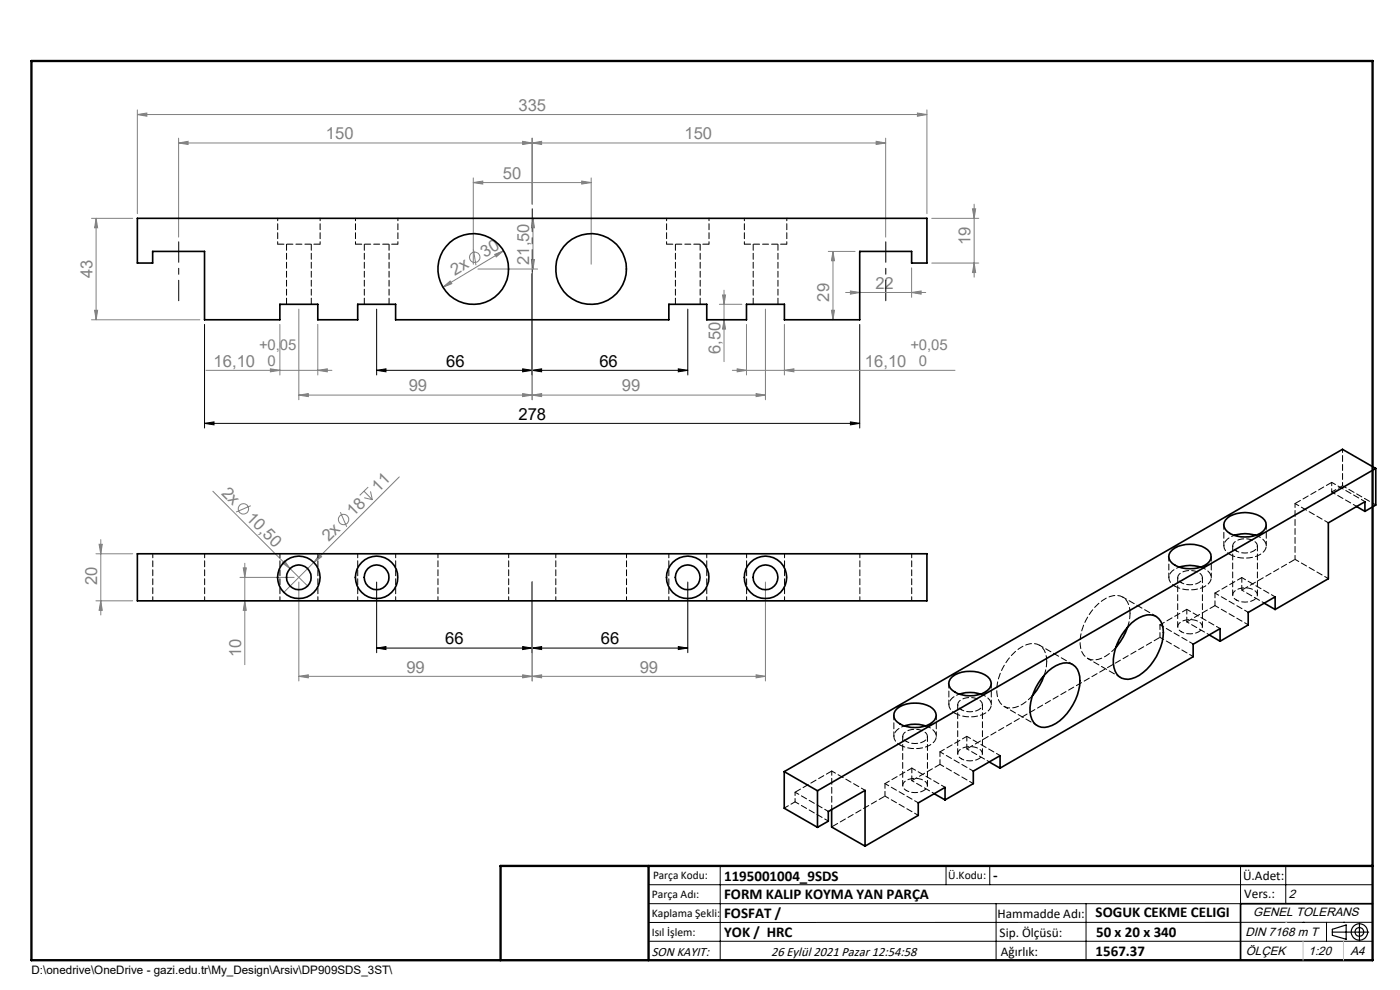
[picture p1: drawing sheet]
<svg xmlns="http://www.w3.org/2000/svg" width="297mm" height="210mm" viewBox="0 0 297 210" stroke-linecap="round" stroke-linejoin="round" font-family="sans-serif">
<g fill="none" stroke="#808080" stroke-width=".21">
<path d="M29.1 24.3l2.1-.3v.7zM29.1 23.3v22M29.1 24.3h167.5M37.9 30.3l2-.3v.6zM37.9 29.3v21M37.9 30.3h150M100.4 38.7l2-.3v.6zM100.4 37.7v18.3M100.4 38.7h25M110.9 30l2 .3-2 .3zM112.9 30.3l2-.3v.6zM112.9 29.3v14"/>
<path d="M123.4 38.4l2 .3-2 .3zM125.4 37.7v18.3M185.9 30l2 .3-2 .3zM187.9 29.3v21M194.6 24l2 .3-2 .4zM196.6 23.3v22M19.4 46.3h8.8M20.4 46.3v21.5M20.4 46.3l.3 2h-.6zM100.4 52.9l.6 3.4M101.4 57.1h12.7M105 54l1.8-.8-1.5 1.3z"/>
<path d="M106.8 53.2l-12.8 7.7M112.7 55.1h.7l-.3 2zM112.9 58.1v26.7M113.1 46.3v10.8M113.1 46.3l.3 2h-.7zM175.7 53.3h5.7M176.7 53.3l.3 2h-.6zM176.7 53.3v14.5M193.4 56.8v6.3M197.7 46.3h9.9M197.7 55.8h9.9M206.3 44.3h.7l-.3 2z"/>
<path d="M206.7 55.8l.3 2h-.7zM206.7 43.3v15.5M19.4 67.8h23M20.1 65.8h.6l-.3 2zM43.7 78.6h26.7M57.4 78.2l2 .4-2 .3zM59.4 68.8v10.7M63.4 65.6v19.2M67.4 78.6l2-.4v.7zM67.4 68.8v10.7M94 60.9l1.5-1.3 .3 .6zM152.6 64.5h4.8"/>
<path d="M153.3 62.6h.6l-.3 1.9zM153.6 67.8l.3 2h-.6zM153.6 61.6v15.1M155.4 78.6h47.2M156.4 78.2l2 .4-2 .3zM158.4 68.8v10.7M162.4 65.6v19.2M166.4 78.6l2-.4v.7zM166.4 68.8v10.7M176.4 65.8h.6l-.3 2zM179.4 62h17M180.4 61.7l2 .3-2 .4z"/>
<path d="M193.4 62l2-.3v.7zM63.4 83.8l2-.3v.6zM63.4 83.8h99M110.9 83.5l2 .3-2 .3zM112.9 83.8l2-.3v.6zM160.4 83.5l2 .3-2 .3zM20.4 117.5h7.8M21 115.5h.7l-.3 2zM21.4 114.5v15.9M45.2 104.2l16.3 16.4M51.9 119.5v21.5M53.2 107.3l-3.1 1.3"/>
<path d="M60.4 118.9l1.1 1.7-1.6-1.2zM67.8 117.6l.4 .5-1.6 1.2zM72.2 108.6l1.4 3.2M77.2 104.2l1.8 1.8M77.3 105.6l1.7 .4M78.1 103.3l-1.8 1.8M78.6 104.2l.4 1.8M84.7 101.2l-24.5 24.5M20.4 127.5h7.8M21.4 127.5l.3 2h-.7zM50.9 122.5h11.5M51.6 120.5h.6l-.3 2z"/>
<path d="M51.9 127.5l.3 2h-.6zM61.5 120.6l3.8 3.7M63.4 123.5v21M112.9 123.5v21M162.4 123.5v21M63.4 143.5l2-.4v.7zM63.4 143.5h99M110.9 143.1l2 .4-2 .3zM112.9 143.5l2-.4v.7zM160.4 143.1l2 .4-2 .3z"/>
<circle cx="100.7" cy="54.6" r="1.1"/>
<circle cx="51.6" cy="107.9" r="1.1"/>
<circle cx="72.9" cy="110.2" r="1.11"/>
</g>
<g fill="none" stroke="#000" stroke-width=".25">
<path d="M282.6 197.7h7.8M282.6 197.1l3-.9v3l-3-.8zM288.4 195.8v3.8M106.2 203.7h185"/>
<circle cx="288.4" cy="197.7" r="1.74"/>
<circle cx="288.4" cy="197.7" r=".93"/>
</g>
<g fill="none" stroke="#000" stroke-width=".21">
<path d="M112.9 58.1v21.4M43.4 68.8v22M79.9 78.6l2-.4v.7zM79.9 65.6v13.9M79.9 78.6h66M110.9 78.2l2 .4-2 .3zM112.9 78.6l2-.4v.7zM143.9 78.2l2 .4-2 .3zM145.9 65.6v13.9M182.4 68.8v22M43.4 89.8l2-.3v.6zM43.4 89.8h139"/>
<path d="M180.4 89.5l2 .3-2 .3zM79.9 137.5l2-.3v.6zM79.9 137.5h66M79.9 123.5v15M110.9 137.2l2 .3-2 .3zM112.9 123.5v15M112.9 137.5l2-.3v.6zM143.9 137.2l2 .3-2 .3zM145.9 123.5v15M137.6 187.7h153.6M137.6 191.7h153.6M137.6 199.7h153.6"/>
<path d="M152.8 183.7v20M200.7 183.7v4M210 183.7v4M211.3 191.7v12M230.4 191.7v12M263.2 183.7v20M272.8 183.7v8M276.4 195.6h.1M281.4 195.6v4.1M285 195.6h.1M291.2 195.6l-153.6 .1"/>
</g>
<path d="M187.9 51.3v12.5M37.9 63.8v-12.5" fill="none" stroke="#000" stroke-width=".21" stroke-dasharray="15.2 1.3 1.3 1.3" stroke-dashoffset="10.9"/>
<path d="M112.9 57.8v-13.5" fill="none" stroke="#000" stroke-width=".21" stroke-dasharray="15.2 1.3 1.3 1.3" stroke-dashoffset="10.4"/>
<path d="M291.2 191.7h-28v12" fill="none" stroke="#000" stroke-width=".35"/>
<path d="M6.7 12.9h284.5v190.8h-284.5zM137.6 183.7v20M291.2 183.7h-185v20" fill="none" stroke="#000" stroke-width=".5"/>
<path d="M276.4 199.7v4M285 199.7v4" fill="none" stroke="#c0c0c0" stroke-width=".21"/>
<path d="M272.8 195.6h.1" fill="none" stroke="#c0c0c0" stroke-width=".25"/>
<g fill="#000">
<path d="M79.9 78.6l2-.4v.7zM110.9 78.2l2 .4-2 .3zM112.9 78.6l2-.4v.7zM143.9 78.2l2 .4-2 .3zM43.4 89.8l2-.3v.6zM180.4 89.5l2 .3-2 .3z"/>
<path d="M110.9 137.2l2 .3-2 .3zM79.9 137.5l2-.3v.6z"/>
<path d="M143.9 137.2l2 .3-2 .3zM112.9 137.5l2-.3v.6z"/>
</g>
<g fill="#808080">
<path d="M60.4 118.9l1.1 1.7-1.6-1.2z"/>
<path d="M67.8 117.6l.4 .5-1.6 1.2z"/>
<path d="M67.4 78.6l2-.4v.7zM57.4 78.2l2 .4-2 .3z"/>
<path d="M110.9 83.5l2 .3-2 .3zM63.4 83.8l2-.3v.6zM166.4 78.6l2-.4v.7zM156.4 78.2l2 .4-2 .3zM123.4 38.4l2 .3-2 .3zM100.4 38.7l2-.3v.6zM193.4 62l2-.3v.7zM180.4 61.7l2 .3-2 .4z"/>
<path d="M112.9 83.8l2-.3v.6zM160.4 83.5l2 .3-2 .3zM29.1 24.3l2.1-.3v.7zM194.6 24l2 .3-2 .4zM37.9 30.3l2-.3v.6zM110.9 30l2 .3-2 .3zM112.9 30.3l2-.3v.6zM185.9 30l2 .3-2 .3z"/>
<path d="M110.9 143.1l2 .4-2 .3zM63.4 143.5l2-.4v.7z"/>
<path d="M94 60.9l1.8-.7-.3-.6zM105 54l.3 .5 1.5-1.3z"/>
<path d="M20.1 65.8h.6l-.3 2zM20.4 46.3l.3 2h-.6zM112.7 55.1h.7l-.3 2zM113.1 46.3l.3 2h-.7zM206.7 55.8l.3 2h-.7zM206.3 44.3h.7l-.3 2zM21.4 127.5l.3 2h-.7zM21 115.5h.7l-.3 2z"/>
<path d="M153.3 62.6h.6l-.3 1.9zM153.6 67.8l.3 2h-.6z"/>
<path d="M51.6 120.5h.6l-.3 2zM51.9 127.5l.3 2h-.6z"/>
<path d="M176.7 53.3l.3 2h-.6zM176.4 65.8h.6l-.3 2z"/>
<path d="M112.9 143.5l2-.4v.7zM160.4 143.1l2 .4-2 .3z"/>
</g>
<g fill="none" stroke="#000" stroke-width=".35">
<path d="M29.1 46.3h167.5v9.5h-3.2v-2.5h-11v14.5h-16v-3.3h-8v3.3h-8.5v-3.3h-8v3.3h-58v-3.3h-8v3.3h-8.5v-3.3h-8v3.3h-16v-14.5h-11v2.5h-3.3zM291.9 99.4l-118.5 68.3M291.9 99.4v7.7l-2.3 1.4M291.9 99.4l-7.1-4.1-118.4 68.4M29.1 117.5h167.5v10h-167.5zM248.7 116.6a6.6 6.6 0 0 1 7.5 0 1.88 1.88 0 0 1-.6 3.3 6.4 6.4 0 0 1-7.3-.8 1.67 1.67 0 0 1 .4-2.5zM260.4 109.9a6.3 6.3 0 0 1 7.9 .4 1.89 1.89 0 0 1-1 2.9 6.9 6.9 0 0 1-6.9-.4 1.74 1.74 0 0 1 0-2.9zM261.9 113.6a7.4 7.4 0 0 1 4.5 0M287.8 107.4l1.8 1.1M289.6 108.5v-2.1l-7.8 4.5v11.9l-11.3 6.5M239.2 133v.1a13.3 13.3 0 0 1-2.5 4.3M240.1 132.1a5.3 5.3 0 0 1 4.6-1.6 3.5 3.5 0 0 1 2.1 3.7 11.6 11.6 0 0 1-5.9 9.5 3.1 3.1 0 0 1-3.3 0 3.1 3.1 0 0 1-1.4-3 11.6 11.6 0 0 1 3.9-8.6z"/>
<path d="M250.2 120.3a7.4 7.4 0 0 1 4.5 0M256.5 134.7l2.3 1.3M258.8 136v-2.7l-5.7 3.4v2.6l-40.9 23.6M268.2 127.9l2.3 1.4M270.5 129.3v-2.7l-5.7 3.3v2.7l-6 3.4M190.4 150.3a6.8 6.8 0 0 1 7.4 0 1.85 1.85 0 0 1 .8 1.8 1.85 1.85 0 0 1-1.3 1.5 6.4 6.4 0 0 1-7.4-.9 1.79 1.79 0 0 1 .5-2.4zM191.8 154a7.4 7.4 0 0 1 4.6 0M202 143.5a6.8 6.8 0 0 1 7.5 0 1.85 1.85 0 0 1 .8 1.9 1.85 1.85 0 0 1-1.3 1.4 6.3 6.3 0 0 1-7.4-.8 1.71 1.71 0 0 1 .4-2.5zM203.5 147.2a7.4 7.4 0 0 1 4.5 0M221.5 143.3a11.8 11.8 0 0 1-2.5 4.3M222.4 142.3a5.3 5.3 0 0 1 4.6-1.6 3.4 3.4 0 0 1 2.1 3.7 11.5 11.5 0 0 1-5.9 9.5 3.1 3.1 0 0 1-3.2 0 3.1 3.1 0 0 1-1.5-2.9 11.8 11.8 0 0 1 3.9-8.7zM166.4 163.7l7 4"/>
<path d="M166.4 163.7v7.7l7 4.1M173.4 175.5l2.3-1.3v-2.1l7.8-4.4v11.8M173.4 167.7v7.8M176.4 171.7v3.7l7.1 4.1M198.2 168.4l2.3 1.3M200.5 169.7v-2.7l-5.7 3.3v2.7l-11.3 6.5M209.9 161.6l2.3 1.3M212.2 162.9v-2.6l-5.7 3.3v2.6l-6 3.5"/>
<circle cx="100.4" cy="57.1" r="7.5"/>
<circle cx="125.4" cy="57.1" r="7.5"/>
<circle cx="63.4" cy="122.5" r="4.5"/>
<circle cx="63.4" cy="122.5" r="2.62"/>
<circle cx="79.9" cy="122.5" r="2.63"/>
<circle cx="79.9" cy="122.5" r="4.5"/>
<circle cx="145.9" cy="122.5" r="4.5"/>
<circle cx="145.9" cy="122.5" r="2.63"/>
<circle cx="162.4" cy="122.5" r="4.5"/>
<circle cx="162.4" cy="122.5" r="2.63"/>
</g>
<path d="M58.9 51.8h9M75.4 51.8h9M141.4 51.8h9M157.9 51.8h9" fill="none" stroke="#000" stroke-width=".21" stroke-dasharray="1.3 .6" stroke-dashoffset="-.1"/>
<g fill="none" stroke="#000" stroke-width=".21" stroke-dasharray="1.3 .6" stroke-dashoffset=".7">
<path d="M58.9 46.3v5.5M67.9 51.8v-5.5M75.4 46.3v5.5M84.4 51.8v-5.5M141.4 46.3v5.5M150.4 51.8v-5.5M157.9 46.3v5.5M166.9 51.8v-5.5M262.3 116.9a3.5 3.5 0 0 0 4.4-.7 1.31 1.31 0 0 0-1.3-1.7 3.5 3.5 0 0 0-3.8 .9 1.14 1.14 0 0 0 .7 1.5M250.6 123.6a3.5 3.5 0 0 0 4.4-.7 1.31 1.31 0 0 0-1.2-1.7 3.5 3.5 0 0 0-3.9 .9 1.14 1.14 0 0 0 .7 1.5M250.6 134a1.13 1.13 0 0 1-.8-1.1 1.13 1.13 0 0 1 .8-1 3.5 3.5 0 0 1 4.4 .6 1.31 1.31 0 0 1-1.2 1.8 4.2 4.2 0 0 1-3.2-.3M256.5 134.7l-4.7-2.8"/>
<path d="M262.3 127.3a1.13 1.13 0 0 1-.8-1.1 1.13 1.13 0 0 1 .8-1.1 3.5 3.5 0 0 1 4.4 .7 1.31 1.31 0 0 1-1.3 1.7 4.2 4.2 0 0 1-3.1-.2M263.4 125.2l4.8 2.7M192.3 157.3a3.5 3.5 0 0 0 4.4-.7 1.31 1.31 0 0 0-1.3-1.7 3.5 3.5 0 0 0-3.8 .9 1.14 1.14 0 0 0 .7 1.5M203.9 150.5a3.5 3.5 0 0 0 4.4-.6 1.31 1.31 0 0 0-1.2-1.7 3.5 3.5 0 0 0-3.8 .9 1.14 1.14 0 0 0 .6 1.4M192.3 167.7a1.13 1.13 0 0 1-.8-1.1 1.13 1.13 0 0 1 .8-1.1 3.5 3.5 0 0 1 4.4 .7 1.31 1.31 0 0 1-1.3 1.7 4.2 4.2 0 0 1-3.1-.2M193.4 165.6l4.8 2.7M203.9 161a1.13 1.13 0 0 1-.7-1.1 1.13 1.13 0 0 1 .7-1.1 3.5 3.5 0 0 1 4.4 .7 1.31 1.31 0 0 1-1.2 1.7 4.2 4.2 0 0 1-3.2-.2M209.9 161.6l-4.8-2.7"/>
</g>
<g fill="none" stroke="#000" stroke-width=".21" stroke-dasharray="1.3 .6">
<path d="M60.8 51.8v12.7M77.3 51.8v12.7M143.3 51.8v12.7M159.8 51.8v12.7M66 64.5v-12.7M82.5 64.5v-12.7M148.5 64.5v-12.7M165 64.5v-12.7M274.7 106.8l7.8-4.5M239.7 130.1a3.3 3.3 0 0 0-2.7-3.8 7.9 7.9 0 0 0-6.1 4.3 9 9 0 0 0-1.4 7.7 2.93 2.93 0 0 0 4.3 1.3 8.9 8.9 0 0 0 2.9-2.2M251.8 131.9l5.9-3.4M222.1 140.3a3.3 3.3 0 0 0-2.8-3.8 7.9 7.9 0 0 0-6.1 4.3 9 9 0 0 0-1.4 7.7 2.93 2.93 0 0 0 4.3 1.3 8.9 8.9 0 0 0 2.9-2.2"/>
<path d="M168.7 168l7.7-4.4M193.4 165.6l6-3.5"/>
</g>
<g fill="none" stroke="#000" stroke-width=".21" stroke-dasharray="1.3 .6" stroke-dashoffset=".4">
<path d="M32.4 117.4v10M43.4 117.4v10M59.4 117.4v10M67.4 117.4v10M75.9 117.4v10M83.9 117.4v10M92.9 117.4v10M117.9 117.4v10M141.9 117.4v10M149.9 117.4v10M158.4 117.4v10M166.4 117.4v10"/>
<path d="M182.4 117.4v10M193.4 117.4v10M274.7 118.7l7.1 4M274.7 118.7v-11.9M274.7 106.8l7.1 4.1M282.5 102.3l7.1 4.1M284.8 103l7.1 4.1M287.8 107.4l-5.3-3M107.9 127.4v-10M132.9 127.4v-10M230.7 139.6l7.1 4.1M245.3 130.7l-7.1-4.1"/>
<path d="M246.1 135.2l7.1 4.1M246.1 132.5l7.1 4.1M251.8 129.3l7 4M257.7 128.5l7.1 4M257.7 125.8l7.1 4.1M263.4 122.5l7.1 4.1M199.4 159.5l7.1 4.1M205.1 156.2l7.1 4.1M213 149.8l7.1 4.1M227.6 140.9l-7.1-4M168.7 168l7 4.1M168.7 170.1l7 4.1"/>
<path d="M176.4 163.6l7.1 4M176.4 163.6v8.1M187.7 168.9l7.1 4.1M187.7 166.2l7.1 4.1M193.4 162.9l7.1 4.1M199.4 162.1l7.1 4.1"/>
</g>
<g fill="none" stroke="#000" stroke-width=".21" stroke-dasharray="1.3 .6" stroke-dashoffset=".3">
<path d="M248 118v4.5M259.6 111.3v4.5M268.6 115.8v-4.5M282.5 104.4l2.3-1.4M246.1 132.5v2.7M251.8 131.9v-2.6M257 122.5v-4.5M257.7 125.8v2.7M263.4 125.2v-2.7M189.6 151.7v4.5M198.6 156.2v-4.5M199.4 159.5v2.6"/>
<path d="M201.3 145v4.5M205.1 158.9v-2.7M210.3 149.5v-4.5M166.4 171.4l2.3-1.3M187.7 166.2v2.7M193.4 165.6v-2.7"/>
</g>
<path d="M284.8 95.3v7.7M261.9 113.5a2.85 2.85 0 0 0-2.3 2.3 2.25 2.25 0 0 0 1.3 1.8M282.5 102.3v2.1M250.2 120.3a2.85 2.85 0 0 0-2.2 2.2 2.25 2.25 0 0 0 1.3 1.9M191.9 154a2.85 2.85 0 0 0-2.3 2.2 2.25 2.25 0 0 0 1.3 1.8M203.5 147.2a2.85 2.85 0 0 0-2.2 2.3 2.25 2.25 0 0 0 1.3 1.8M168.7 170.1v-2.1" fill="none" stroke="#000" stroke-width=".21" stroke-dasharray="1.3 .6" stroke-dashoffset=".6"/>
<g fill="none" stroke="#000" stroke-width=".21" stroke-dasharray="1.3 .6" stroke-dashoffset=".2">
<path d="M260.9 117.6a6.8 6.8 0 0 0 7-.4 1.86 1.86 0 0 0 .7-1.8 1.86 1.86 0 0 0-1.3-1.4l-.9-.5M261.5 115.8v10.4M249.3 124.4a6.8 6.8 0 0 0 6.9-.4 1.86 1.86 0 0 0 .7-1.8 1.86 1.86 0 0 0-1.3-1.5l-.9-.4M249.8 122.5v10.4M251.8 129.3l-5.7 3.2M255.1 132.9v-10.4M263.4 122.5l-5.7 3.3M266.8 126.2v-10.4M190.9 158a6.8 6.8 0 0 0 7-.4 1.86 1.86 0 0 0 .7-1.8 1.86 1.86 0 0 0-1.3-1.4l-.9-.4M191.5 156.2v10.4M202.6 151.3a6.8 6.8 0 0 0 6.9-.4 1.86 1.86 0 0 0 .8-1.8 1.86 1.86 0 0 0-1.3-1.5l-.9-.4M203.2 149.5v10.4"/>
<path d="M205.1 156.2l-5.7 3.3M208.4 159.9v-10.4M193.4 162.9l-5.7 3.3M196.8 166.6v-10.4"/>
</g>
<path d="M263.4 125.2l11.3-6.5M205.1 158.9l41-23.7M176.4 175.4l11.3-6.5" fill="none" stroke="#000" stroke-width=".21" stroke-dasharray="1.3 .6" stroke-dashoffset="-.2"/>
<path d="M239.2 133l.5-1.9v-1M221.5 143.2l.5-1.9 .1-1" fill="none" stroke="#000" stroke-width=".21" stroke-dasharray="1.3 .6" stroke-dashoffset=".1"/>
<g font-size="3.5" fill="#808080">
<text x="110" y="23.5">335</text>
<text x="69.2" y="29.5">150</text>
<text x="145.2" y="29.5">150</text>
<text x="106.7" y="37.9">50</text>
<text x="205.9" y="52" transform="rotate(-90 205.9 52)">19</text>
<text x="19.6" y="59" transform="rotate(-90 19.6 59)">43</text>
<text x="96.5" y="58.5" transform="rotate(-31 96.5 58.5)">2x</text>
<text x="102.9" y="54.6" transform="rotate(-31 102.9 54.6)">30</text>
<text x="112.3" y="56.2" transform="rotate(-90 112.3 56.2)">21,50</text>
<text x="175.9" y="64" transform="rotate(-90 175.9 64)">29</text>
<text x="185.7" y="61.2">22</text>
<text x="45.3" y="77.7">16,10</text>
<text x="152.8" y="75.1" transform="rotate(-90 152.8 75.1)">6,50</text>
<text x="183.5" y="77.7">16,10</text>
<text x="86.7" y="83">99</text>
<text x="131.9" y="83">99</text>
<text x="46.8" y="104.8" transform="rotate(45 46.8 104.8)">2x</text>
<text x="80.3" y="104.5" transform="rotate(-45 80.3 104.5)">11</text>
<text x="52.1" y="110" transform="rotate(45 52.1 110)">10,50</text>
<text x="75" y="109.7" transform="rotate(-45 75 109.7)">18</text>
<text x="69.7" y="115" transform="rotate(-45 69.7 115)">2x</text>
<text x="20.6" y="124.2" transform="rotate(-90 20.6 124.2)">20</text>
<text x="51.1" y="139.4" transform="rotate(-90 51.1 139.4)">10</text>
<text x="86.2" y="142.7">99</text>
<text x="135.7" y="142.7">99</text>
</g>
<g font-size="3.5">
<text x="94.7" y="77.7">66</text>
<text x="127.2" y="77.7">66</text>
<text x="110" y="89">278</text>
<text x="94.5" y="136.7">66</text>
<text x="127.5" y="136.7">66</text>
</g>
<g font-size="3.2" fill="#808080">
<text x="55" y="74.3">+0,05</text>
<text x="56.7" y="77.7">0</text>
<text x="193.1" y="74.3">+0,05</text>
<text x="194.9" y="77.7">0</text>
</g>
<g font-size="3.2">
<text x="153.6" y="186.8">1195001004_9SDS</text>
<text x="153.6" y="190.8">FORM KALIP KOYMA YAN PARÇA</text>
<text x="210.7" y="186.6">-</text>
<text x="153.6" y="194.8">FOSFAT /</text>
<text x="232.4" y="194.5">SOGUK CEKME CELIGI</text>
<text x="153.6" y="198.8">YOK / HRC</text>
<text x="232.4" y="202.8">1567.37</text>
<text x="232.5" y="198.8">50 x 20 x 340</text>
</g>
<g font-size="2.8">
<text x="263.7" y="186.7">Ü.Adet:</text>
<text x="263.9" y="190.5">Vers.:</text>
<text x="211.6" y="194.8">Hammadde Adı:</text>
<text x="138.3" y="202.8">SON KAYIT:</text>
<text x="163.6" y="202.8">26 Eylül 2021 Pazar 12:54:58</text>
<text x="212.1" y="198.7">Sip. Ölçüsü:</text>
<text x="212.3" y="202.7">Ağırlık:</text>
</g>
<g font-size="2.6">
<text x="273.4" y="190.4">2</text>
<text x="265.9" y="194.4">GENEL TOLERANS</text>
<text x="264.2" y="198.5">DIN 7168 m T</text>
<text x="264.3" y="202.6">ÖLÇEK</text>
<text x="277.6" y="202.6">1:20</text>
<text x="286.5" y="202.6">A4</text>
</g>
<g font-size="2.5">
<text x="138.3" y="190.5">Parça Adı:</text>
<text x="138.5" y="186.5">Parça Kodu:</text>
<text x="201.2" y="186.5">Ü.Kodu:</text>
<text x="138.3" y="194.5">Kaplama Şekli:</text>
<text x="138.3" y="198.6">Isıl İşlem:</text>
<text x="6.7" y="206.7">D:\onedrive\OneDrive - gazi.edu.tr\My_Design\Arsiv\DP909SDS_3ST\</text>
</g>
</svg>
